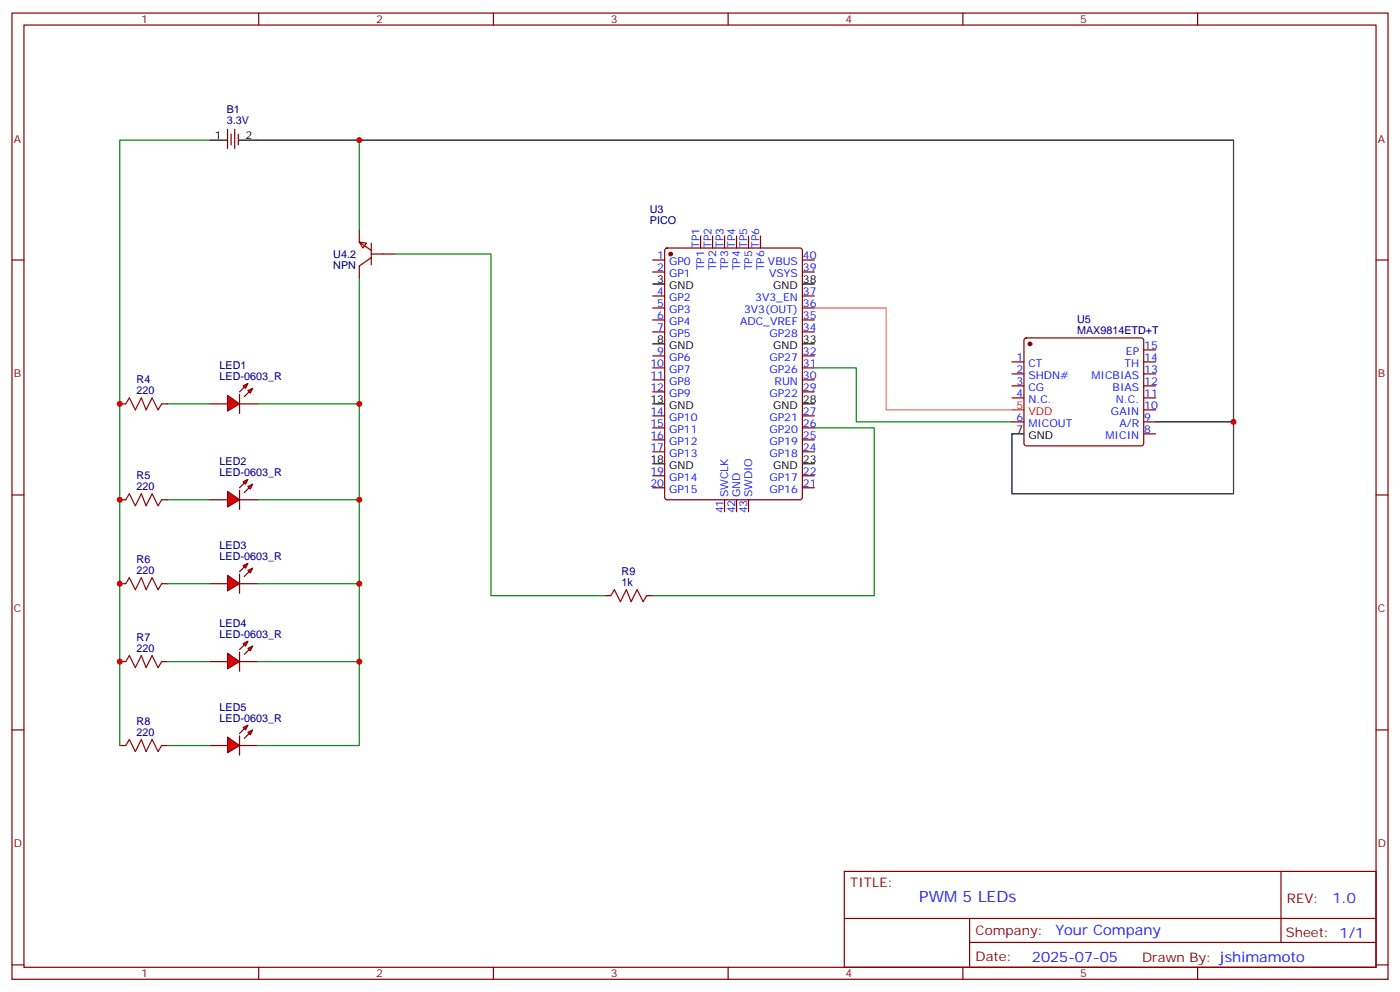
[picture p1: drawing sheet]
<svg xmlns="http://www.w3.org/2000/svg" width="412mm" height="292mm" viewBox="0 0 412 292" stroke-linecap="round" stroke-linejoin="round" font-family="sans-serif">
<g fill="none" stroke="#870000" stroke-width=".35">
<path d="M3.5 3.8h405.4v284.4h-405.4zM7.1 7.4h398.2v277.3h-398.2zM76.2 3.8v3.6M145.3 3.8v3.6M214.5 3.8v3.6M283.6 3.8v3.6M352.8 3.8v3.6M3.5 76.5h3.6M405.3 76.5h3.6M3.5 145.7h3.6M405.3 145.7h3.6M3.5 214.8h3.6"/>
<path d="M405.3 214.8h3.6M248.7 256.4h156.6v28.3h-156.6zM377.3 256.5v20.8M248.7 270.3h156.5M285.6 277.3h119.6M285.6 270.3v14.1M3.5 284h3.6M76.2 284.7v3.5M145.3 284.7v3.5M214.5 284.7v3.5M283.6 284.7v3.5M352.8 284.7v3.5"/>
<path d="M405.3 284h3.6"/>
</g>
<g fill="#f00" stroke="#870000" stroke-width=".35">
<path d="M67 116.4l3.6 2.5-3.6 2.1z"/>
<path d="M70.6 116v5.7z"/>
</g>
<g fill="#870000" stroke="#870000" stroke-width=".35">
<path d="M70.6 115.3l1.4-1.4z"/>
<path d="M72 116.7l1.4-1.4z"/>
</g>
<g fill="#f00" stroke="#870000" stroke-width=".35">
<path d="M71.6 113.6l1.4-.7-.7 1.4z"/>
<path d="M73 115l1.4-.7-.7 1.4z"/>
</g>
<path d="M61.7 118.9h5.3M70.6 118.9h5.2" fill="none" stroke="#870000" stroke-width=".35"/>
<g fill="#f00" stroke="#870000" stroke-width=".35">
<path d="M67 144.6l3.6 2.5-3.6 2.1z"/>
<path d="M70.6 144.3v5.6z"/>
</g>
<g fill="#870000" stroke="#870000" stroke-width=".35">
<path d="M70.6 143.5l1.4-1.4z"/>
<path d="M72 145l1.4-1.5z"/>
</g>
<g fill="#f00" stroke="#870000" stroke-width=".35">
<path d="M71.6 141.8l1.4-.7-.7 1.4z"/>
<path d="M73 143.2l1.4-.7-.7 1.4z"/>
</g>
<path d="M61.7 147.1h5.3M70.6 147.1h5.2" fill="none" stroke="#870000" stroke-width=".35"/>
<g fill="#f00" stroke="#870000" stroke-width=".35">
<path d="M67 169.3l3.6 2.5-3.6 2.1z"/>
<path d="M70.6 168.9v5.7z"/>
</g>
<g fill="#870000" stroke="#870000" stroke-width=".35">
<path d="M72 166.8l-1.4 1.4z"/>
<path d="M72 169.7l1.4-1.5z"/>
</g>
<g fill="#f00" stroke="#870000" stroke-width=".35">
<path d="M71.6 166.5l1.4-.7-.7 1.4z"/>
<path d="M73 167.9l1.4-.7-.7 1.4z"/>
</g>
<path d="M61.7 171.8h5.3M70.6 171.8h5.2" fill="none" stroke="#870000" stroke-width=".35"/>
<g fill="#f00" stroke="#870000" stroke-width=".35">
<path d="M67 192.2l3.6 2.5-3.6 2.1z"/>
<path d="M70.6 191.9v5.6z"/>
</g>
<g fill="#870000" stroke="#870000" stroke-width=".35">
<path d="M70.6 191.2l1.4-1.4z"/>
<path d="M72 192.6l1.4-1.4z"/>
</g>
<g fill="#f00" stroke="#870000" stroke-width=".35">
<path d="M71.6 189.4l1.4-.7-.7 1.4z"/>
<path d="M73 190.8l1.4-.7-.7 1.4z"/>
</g>
<path d="M61.7 194.7h5.3M70.6 194.7h5.2" fill="none" stroke="#870000" stroke-width=".35"/>
<g fill="#f00" stroke="#870000" stroke-width=".35">
<path d="M67 216.9l3.6 2.5-3.6 2.1z"/>
<path d="M70.6 216.6v5.6z"/>
</g>
<g fill="#870000" stroke="#870000" stroke-width=".35">
<path d="M70.6 215.9l1.4-1.4z"/>
<path d="M72 217.3l1.4-1.4z"/>
</g>
<g fill="#f00" stroke="#870000" stroke-width=".35">
<path d="M71.6 214.1l1.4-.7-.7 1.4z"/>
<path d="M73 215.5l1.4-.7-.7 1.4z"/>
</g>
<path d="M61.7 219.4h5.3M70.6 219.4h5.2" fill="none" stroke="#870000" stroke-width=".35"/>
<path d="M105.8 71.2l2.1 .4-1 1.4z" fill="#fff" stroke="#870000" stroke-width=".35"/>
<g fill="none" stroke="#870000" stroke-width=".35">
<path d="M67 38.1v5.6M68.1 39.5v3.2M69.1 38.1v5.6M70.2 39.5v3.2M105.8 67.7v3.5l3.6 2.5M109.4 75.8l-3.6 2.5v3.5M109.4 71.6v6.3M109.4 74.8h7M192.3 76.5h3.5M196 73.2l.5-.2h39.2l.6 .4 .1 73-.5 .6-39.4 .1-.7-.5v-72.9zM206.4 69.5v3.5M209.9 69.5v3.5"/>
<path d="M213.4 69.5v3.5M217 69.5v3.5M220.5 69.5v3.5M224 69.5v3.5M236.4 76.5h3.5M192.3 80h3.5M192.3 87.1h3.5M192.3 90.6h3.5M192.3 94.2h3.5M192.3 97.7h3.5M236.4 80h3.5M236.4 87.1h3.5"/>
<path d="M236.4 90.6h3.5M236.4 94.2h3.5M236.4 97.7h3.5M301.9 99.7l.4-.3h33.9l.5 .3 .2 .5v30.3l-.2 .5-.5 .2h-33.9l-.5-.2-.2-.5v-30.3zM35.3 118.9h1.7M47.6 118.9h1.8M192.3 104.7h3.5M192.3 108.3h3.5M192.3 111.8h3.5M192.3 115.3h3.5M236.4 104.7h3.5M236.4 108.3h3.5"/>
<path d="M236.4 111.8h3.5M236.4 115.3h3.5M298.1 106.5h3.5M298.1 110h3.5M298.1 113.6h3.5M298.1 117.1h3.5M336.9 106.5h3.5M336.9 110h3.5M336.9 113.6h3.5M336.9 117.1h3.5M336.9 103h3.5M192.3 122.4h3.5"/>
<path d="M192.3 125.9h3.5M192.3 129.4h3.5M192.3 133h3.5M236.4 122.4h3.5M236.4 125.9h3.5M236.4 129.4h3.5M236.4 133h3.5M298.1 124.1h3.5M336.9 124.1h3.5M336.9 127.7h3.5M336.9 120.6h3.5M35.3 147.1h1.7"/>
<path d="M47.6 147.1h1.8M192.3 140h3.5M192.3 143.5h3.5M213.4 147.1v3.5M217 147.1v3.5M220.5 147.1v3.5M236.4 140h3.5M236.4 143.5h3.5M35.3 171.8h1.7M47.6 171.8h1.8M178.2 175.3h1.7M190.5 175.3h1.8"/>
<path d="M35.3 194.7h1.7M47.6 194.7h1.8M35.3 219.4h1.7M47.6 219.4h1.8"/>
</g>
<path d="M61.7 41.2h5.3M70.6 41.2h292.8v104.1h-65.3v-17.6h3.5M192.3 83.6h3.5M236.4 83.6h3.5M192.3 101.2h3.5M192.3 118.9h3.5M236.4 101.2h3.5M236.4 118.9h3.5M192.3 136.5h3.5M236.4 136.5h3.5M340.4 124.1h23" fill="none" stroke="#000" stroke-width=".35"/>
<path d="M37 118.9l1.1-1.8 1.8 3.5 1.7-3.5 1.4 3.5 1.8-3.5 1.8 3.5 1-1.7M37 147.1l1.1-1.8 1.8 3.5 1.7-3.5 1.4 3.5 1.8-3.5 1.8 3.5 1-1.7M37 171.8l1.1-1.8 1.8 3.5 1.7-3.5 1.4 3.5 1.8-3.5 1.8 3.5 1-1.7M179.9 175.3l1.1-1.8 1.7 3.6 1.8-3.6 1.4 3.6 1.8-3.6 1.7 3.6 1.1-1.8M37 194.7l1.1-1.8 1.8 3.6 1.7-3.6 1.4 3.6 1.8-3.6 1.8 3.6 1-1.8M37 219.4l1.1-1.8 1.8 3.6 1.7-3.6 1.4 3.6 1.8-3.6 1.8 3.6 1-1.8" fill="none" stroke="#a10000" stroke-width=".35"/>
<g fill="#870000" stroke="#870000" stroke-width=".35">
<circle cx="197.6" cy="74.8" r=".53"/>
<circle cx="303.4" cy="101.2" r=".53"/>
</g>
<path d="M298.1 120.6h3.5" fill="none" stroke="#f00" stroke-width=".35"/>
<g fill="none" stroke="#008700" stroke-width=".35">
<path d="M61.7 41.2h-26.4v178.2M105.8 41.2v26.5M116.4 74.8h28.2v100.5h33.6M105.8 81.8v137.6h-30M49.4 118.9h12.3M75.8 118.9h30M239.9 108.3h12.3v15.8h45.9M239.9 125.9h17.6v49.4h-65.2M49.4 147.1h12.3M75.8 147.1h30M49.4 171.8h12.3M75.8 171.8h30"/>
<path d="M49.4 194.7h12.3M75.8 194.7h30M49.4 219.4h12.3"/>
</g>
<path d="M239.9 90.6h21.2v30h37" fill="none" stroke="#f66" stroke-width=".35"/>
<g fill="#c00">
<circle cx="105.8" cy="118.9" r=".88"/>
<circle cx="105.8" cy="147.1" r=".88"/>
<circle cx="105.8" cy="171.8" r=".88"/>
<circle cx="105.8" cy="194.7" r=".88"/>
<circle cx="35.3" cy="171.8" r=".88"/>
<circle cx="35.3" cy="194.7" r=".88"/>
<circle cx="35.3" cy="118.9" r=".88"/>
<circle cx="35.3" cy="147.1" r=".88"/>
<circle cx="363.4" cy="124.1" r=".88"/>
<circle cx="105.8" cy="41.2" r=".88"/>
</g>
<text font-size="4.6" fill="#00f" x="270.8" y="265.5">PWM 5 LEDs</text>
<g font-size="4.2" fill="#00f">
<text x="392.5" y="265.7">1.0</text>
<text x="310.9" y="275.3">Your Company</text>
<text x="304" y="283.1">2025-07-05</text>
</g>
<g font-size="3.9" fill="#800">
<text x="250.5" y="261">TITLE:</text>
<text x="379.1" y="265.7">REV:</text>
<text x="287.4" y="275.2">Company:</text>
<text x="378.7" y="275.8">Sheet: 1/1</text>
<text x="287.4" y="282.9">Date:</text>
<text x="336.4" y="283">Drawn By: jshimamoto</text>
</g>
<g font-size="3.2" fill="#800">
<text x="41.6" y="6.8">1</text>
<text x="110.8" y="6.8">2</text>
<text x="179.9" y="6.8">3</text>
<text x="249.1" y="6.8">4</text>
<text x="318.2" y="6.8">5</text>
<text x="4.1" y="41.9">A</text>
<text x="405.9" y="41.9">A</text>
<text x="4.1" y="111.1">B</text>
<text x="405.9" y="111.1">B</text>
<text x="4.1" y="180.2">C</text>
<text x="405.9" y="180.2">C</text>
<text x="4.1" y="249.4">D</text>
<text x="405.9" y="249.4">D</text>
<text x="41.6" y="287.7">1</text>
<text x="110.8" y="287.7">2</text>
<text x="179.9" y="287.7">3</text>
<text x="249.1" y="287.7">4</text>
<text x="318.2" y="287.7">5</text>
</g>
<g font-size="3.2" fill="#000080">
<text x="66.8" y="33.3">B1</text>
<text x="66.8" y="36.5">3.3V</text>
<text x="191.4" y="65.8">PICO</text>
<text x="191.4" y="62.6">U3</text>
<text x="98.2" y="75.9">U4.2</text>
<text x="98.2" y="79.1">NPN</text>
<text x="317.3" y="95.1">U5</text>
<text x="317.3" y="98.3">MAX9814ETD+T</text>
<text x="40.2" y="112.8">R4</text>
<text x="64.7" y="111.8">LED-0603_R</text>
<text x="64.7" y="108.6">LED1</text>
<text x="40.2" y="116">220</text>
<text x="64.7" y="136.8">LED2</text>
<text x="40.2" y="141">R5</text>
<text x="64.7" y="140">LED-0603_R</text>
<text x="40.2" y="144.3">220</text>
<text x="64.7" y="161.5">LED3</text>
<text x="40.2" y="165.7">R6</text>
<text x="64.7" y="164.7">LED-0603_R</text>
<text x="40.2" y="168.9">220</text>
<text x="183.1" y="172.5">1k</text>
<text x="183.1" y="169.2">R9</text>
<text x="64.7" y="184.4">LED4</text>
<text x="40.2" y="191.9">220</text>
<text x="40.2" y="188.7">R7</text>
<text x="64.7" y="187.6">LED-0603_R</text>
<text x="64.7" y="209.1">LED5</text>
<text x="40.2" y="213.3">R8</text>
<text x="64.7" y="212.3">LED-0603_R</text>
<text x="40.2" y="216.6">220</text>
</g>
<g font-size="3.2">
<text x="63.2" y="40.9">1</text>
<text x="72.3" y="40.9">2</text>
<text x="193.6" y="83.2">3</text>
<text x="236.5" y="83.2">38</text>
<text x="197.1" y="85">GND</text>
<text x="227.8" y="85">GND</text>
<text x="193.6" y="100.9">8</text>
<text x="236.5" y="100.9">33</text>
<text x="197.1" y="102.6">GND</text>
<text x="227.8" y="102.6">GND</text>
<text x="191.6" y="118.5">13</text>
<text x="236.5" y="118.5">28</text>
<text x="197.1" y="120.3">GND</text>
<text x="227.8" y="120.3">GND</text>
<text x="299.4" y="127.3">7</text>
<text x="302.9" y="129.1">GND</text>
<text x="191.6" y="136.1">18</text>
<text x="197.1" y="137.9">GND</text>
<text x="227.8" y="137.9">GND</text>
<text x="236.5" y="136.1">23</text>
</g>
<g font-size="3.2" fill="#00f">
<text x="193.6" y="76.2">1</text>
<text x="197.1" y="77.9">GP0</text>
<text x="206" y="73" transform="rotate(-90 206 73)">TP1</text>
<text x="209.5" y="73" transform="rotate(-90 209.5 73)">TP2</text>
<text x="213.1" y="73" transform="rotate(-90 213.1 73)">TP3</text>
<text x="216.6" y="73" transform="rotate(-90 216.6 73)">TP4</text>
<text x="220.1" y="73" transform="rotate(-90 220.1 73)">TP5</text>
<text x="223.7" y="73" transform="rotate(-90 223.7 73)">TP6</text>
<text x="226.2" y="77.9">VBUS</text>
<text x="236.5" y="76.2">40</text>
<text x="193.6" y="79.7">2</text>
<text x="197.1" y="81.5">GP1</text>
<text x="207.4" y="79.6" transform="rotate(-90 207.4 79.6)">TP1</text>
<text x="211" y="79.6" transform="rotate(-90 211 79.6)">TP2</text>
<text x="214.5" y="79.6" transform="rotate(-90 214.5 79.6)">TP3</text>
<text x="218" y="79.6" transform="rotate(-90 218 79.6)">TP4</text>
<text x="221.5" y="79.6" transform="rotate(-90 221.5 79.6)">TP5</text>
<text x="225.1" y="79.6" transform="rotate(-90 225.1 79.6)">TP6</text>
<text x="226.6" y="81.5">VSYS</text>
<text x="236.5" y="79.7">39</text>
<text x="193.6" y="86.7">4</text>
<text x="197.1" y="88.5">GP2</text>
<text x="222.5" y="88.5">3V3_EN</text>
<text x="236.5" y="86.7">37</text>
<text x="193.6" y="90.3">5</text>
<text x="193.6" y="93.8">6</text>
<text x="197.1" y="92">GP3</text>
<text x="197.1" y="95.6">GP4</text>
<text x="218" y="95.6">ADC_VREF</text>
<text x="219.2" y="92">3V3(OUT)</text>
<text x="236.5" y="93.8">35</text>
<text x="236.5" y="90.3">36</text>
<text x="193.6" y="97.3">7</text>
<text x="197.1" y="99.1">GP5</text>
<text x="226.6" y="99.1">GP28</text>
<text x="236.5" y="97.3">34</text>
<text x="191.6" y="107.9">10</text>
<text x="193.6" y="104.4">9</text>
<text x="197.1" y="106.2">GP6</text>
<text x="226.6" y="106.2">GP27</text>
<text x="236.5" y="107.9">31</text>
<text x="236.5" y="104.4">32</text>
<text x="299.4" y="106.2">1</text>
<text x="302.9" y="107.9">CT</text>
<text x="331.3" y="107.9">TH</text>
<text x="331.7" y="104.4">EP</text>
<text x="337.1" y="106.2">14</text>
<text x="337.1" y="102.6">15</text>
<text x="191.6" y="111.4">11</text>
<text x="197.1" y="109.7">GP7</text>
<text x="197.1" y="113.2">GP8</text>
<text x="226.6" y="109.7">GP26</text>
<text x="228.2" y="113.2">RUN</text>
<text x="236.5" y="111.4">30</text>
<text x="299.4" y="109.7">2</text>
<text x="299.4" y="113.2">3</text>
<text x="302.9" y="111.4">SHDN#</text>
<text x="321.5" y="111.4">MICBIAS</text>
<text x="337.1" y="113.2">12</text>
<text x="337.1" y="109.7">13</text>
<text x="191.6" y="115">12</text>
<text x="197.1" y="116.7">GP9</text>
<text x="226.6" y="116.7">GP22</text>
<text x="236.5" y="115">29</text>
<text x="299.4" y="116.7">4</text>
<text x="302.9" y="115">CG</text>
<text x="302.9" y="118.5">N.C.</text>
<text x="327.8" y="115">BIAS</text>
<text x="328.7" y="118.5">N.C.</text>
<text x="337.1" y="116.7">11</text>
<text x="191.6" y="122">14</text>
<text x="191.6" y="125.6">15</text>
<text x="197.1" y="123.8">GP10</text>
<text x="226.6" y="123.8">GP21</text>
<text x="236.5" y="125.6">26</text>
<text x="236.5" y="122">27</text>
<text x="299.4" y="123.8">6</text>
<text x="302.9" y="125.6">MICOUT</text>
<text x="327.3" y="122">GAIN</text>
<text x="329.8" y="125.6">A/R</text>
<text x="337.1" y="123.8">9</text>
<text x="337.1" y="120.3">10</text>
<text x="191.6" y="129.1">16</text>
<text x="197.1" y="127.3">GP11</text>
<text x="197.1" y="130.8">GP12</text>
<text x="226.6" y="130.8">GP19</text>
<text x="226.6" y="127.3">GP20</text>
<text x="236.5" y="129.1">25</text>
<text x="325.7" y="129.1">MICIN</text>
<text x="337.1" y="127.3">8</text>
<text x="191.6" y="132.6">17</text>
<text x="197.1" y="134.4">GP13</text>
<text x="226.6" y="134.4">GP18</text>
<text x="236.5" y="132.6">24</text>
<text x="191.6" y="139.7">19</text>
<text x="191.6" y="143.2">20</text>
<text x="197.1" y="141.4">GP14</text>
<text x="226.6" y="141.4">GP17</text>
<text x="236.5" y="143.2">21</text>
<text x="236.5" y="139.7">22</text>
<text x="197.1" y="145">GP15</text>
<text x="214.5" y="146.4" transform="rotate(-90 214.5 146.4)">SWCLK</text>
<text x="218" y="146.4" transform="rotate(-90 218 146.4)">GND</text>
<text x="221.5" y="146.4" transform="rotate(-90 221.5 146.4)">SWDIO</text>
<text x="226.6" y="145">GP16</text>
<text x="213.1" y="151.1" transform="rotate(-90 213.1 151.1)">41</text>
<text x="216.6" y="151.1" transform="rotate(-90 216.6 151.1)">42</text>
<text x="220.1" y="151.1" transform="rotate(-90 220.1 151.1)">43</text>
</g>
<g font-size="3.2" fill="#f00">
<text x="299.4" y="120.3">5</text>
<text x="302.9" y="122">VDD</text>
</g>
</svg>
